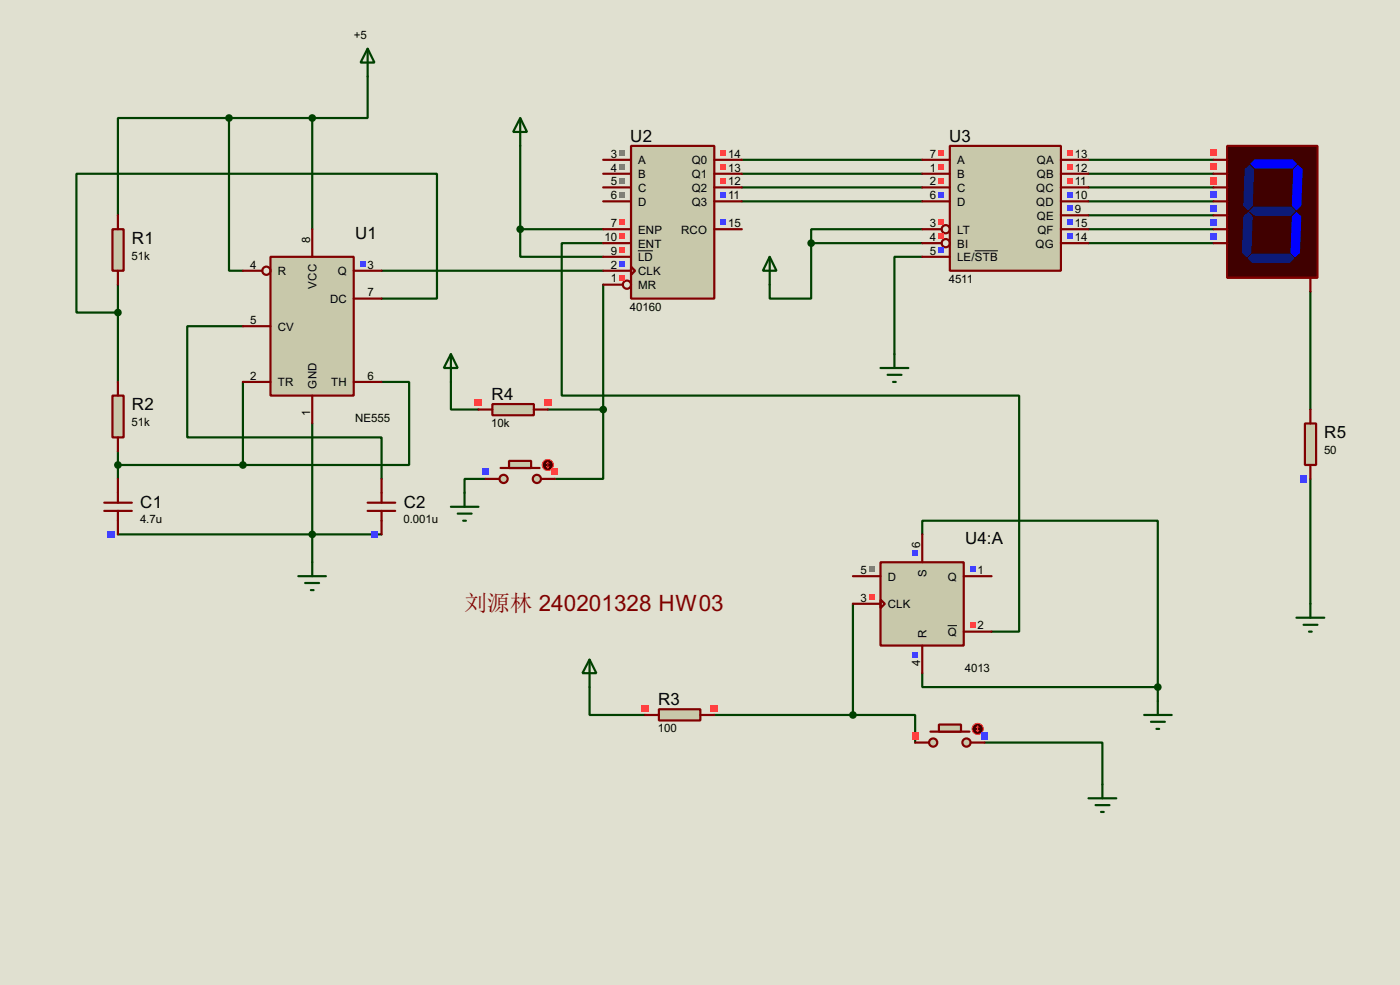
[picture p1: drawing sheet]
<svg xmlns="http://www.w3.org/2000/svg" width="256mm" height="180mm" viewBox="0 0 256 180" stroke-linecap="round" stroke-linejoin="round" font-family="sans-serif">
<path d="M0 0h256.5v180.3h-256.5z" fill="#e0e0d0"/>
<g fill="none" stroke="#004000" stroke-width=".4">
<path d="M67.4 14v7.6h-10.2M42 21.6h-20.4v17.8M42 21.6v28h2.5M42 21.6h15.2M57.2 21.6v20.4M95.3 26.7v15.3M135.9 36.9h33.1M135.9 34.3h33.1M135.9 31.8h33.1M135.9 29.3h33.1M199.4 36.9h22.9M199.4 34.3h22.9"/>
<path d="M199.4 31.8h22.9M199.4 29.3h22.9M199.4 39.4h22.9M21.6 52.1v17.8M44.5 59.7h-10.2v20.4h35.6v7.6M69.9 54.7h10.2v-22.9h-66.1v25.4h7.6M69.9 49.6h40.6M95.3 42v5h15.2M95.3 42h15.2M110.5 44.5h-7.6v27.9h83.8v43.2h-5M110.5 52.1v22.9M148.6 44.5v10.2h-7.6v-2.6"/>
<path d="M148.6 44.5h20.4M169 47h-5.1v17.8M169 42h-20.4v2.5M199.4 42h22.9M199.4 44.5h22.9M240.1 53.4v21.6M44.5 69.9v15.2M57.2 77.5v25.4M69.9 69.9h5.1v15.2h-30.5M82.6 69.9v5.1h5.1M100.4 75h10.1M110.5 75v12.7h-8.8"/>
<path d="M21.6 82.6v5.1M21.6 85.1h22.9M21.6 97.8h48.3M89 87.7h-3.9v2.5M169 97.8v-2.5h43.1v30.5M240.1 87.7v22.8M156.3 110.5v20.4M108 125.8v5.1h10.2M130.9 130.9h25.4M156.3 130.9h11.4v5M169 123.2v2.6h43.1M180.4 135.9h21.6v7.7"/>
<path d="M212.1 125.8v2.5"/>
</g>
<path d="M49.6 47h15.2v25.4h-15.2z" fill="#c8c8aa" stroke="#800000" stroke-width=".4"/>
<g fill="none" stroke="#800000" stroke-width=".4">
<path d="M44.5 49.6h3.6M44.5 59.7h5.1M57.2 42v5M64.8 49.6h5.1M64.8 54.7h5.1M44.5 69.9h5.1M57.2 72.4v5.1M64.8 69.9h5.1"/>
<circle cx="48.8" cy="49.6" r=".75"/>
</g>
<path d="M66 47.8h1v1h-1z" fill="#4040ff"/>
<path d="M115.6 26.7h15.3v28h-15.3z" fill="#c8c8aa" stroke="#800000" stroke-width=".4"/>
<g fill="none" stroke="#800000" stroke-width=".4">
<path d="M110.5 29.3h5.1M110.5 31.8h5.1M110.5 34.3h5.1M110.5 36.9h5.1M130.9 29.3h5M130.9 31.8h5M130.9 34.3h5M130.9 36.9h5M110.5 42h5.1M110.5 44.5h5.1M110.5 47h5.1M110.5 49.6h5.1"/>
<path d="M110.5 52.1h3.6M115.6 48.8l.8 .8-.8 .7zM130.9 42h5"/>
<circle cx="114.8" cy="52.1" r=".75"/>
</g>
<path d="M116.9 45.9h2.7" fill="none" stroke="#000" stroke-width=".18"/>
<g fill="#808080">
<path d="M113.5 27.5h1v1h-1z"/>
<path d="M113.5 30h1v1h-1z"/>
<path d="M113.5 32.6h1v1h-1z"/>
<path d="M113.5 35.1h1v1h-1z"/>
</g>
<g fill="#ff4040">
<path d="M113.5 40.2h1v1h-1z"/>
<path d="M113.5 42.7h1v1h-1z"/>
<path d="M113.5 45.3h1v1h-1z"/>
</g>
<path d="M113.5 47.8h1v1h-1z" fill="#4040ff"/>
<g fill="#ff4040">
<path d="M113.5 50.3h1v1.1h-1z"/>
<path d="M132 27.5h1v1h-1z"/>
<path d="M132 30h1v1h-1z"/>
<path d="M132 32.6h1v1h-1z"/>
</g>
<g fill="#4040ff">
<path d="M132 35.1h1v1h-1z"/>
<path d="M132 40.2h1v1h-1z"/>
</g>
<path d="M174 26.7h20.4v22.9h-20.4z" fill="#c8c8aa" stroke="#800000" stroke-width=".4"/>
<g fill="none" stroke="#800000" stroke-width=".4">
<path d="M169 29.3h5M169 31.8h5M169 34.3h5M169 36.9h5M194.4 29.3h5M194.4 31.8h5M194.4 34.3h5M194.4 36.9h5M194.4 39.4h5M169 42h3.5M169 44.5h3.5M169 47h5"/>
<path d="M194.4 42h5M194.4 44.5h5"/>
<circle cx="173.2" cy="44.5" r=".75"/>
<circle cx="173.2" cy="42" r=".75"/>
</g>
<path d="M178.6 45.9h4.2" fill="none" stroke="#000" stroke-width=".18"/>
<g fill="#ff4040">
<path d="M171.9 27.5h1v1h-1z"/>
<path d="M171.9 30h1v1h-1z"/>
<path d="M171.9 32.6h1v1h-1z"/>
</g>
<path d="M171.9 35.1h1v1h-1z" fill="#4040ff"/>
<g fill="#ff4040">
<path d="M171.9 40.2h1v1h-1z"/>
<path d="M171.9 42.7h1v1h-1z"/>
</g>
<path d="M171.9 45.3h1v1h-1z" fill="#4040ff"/>
<g fill="#ff4040">
<path d="M195.5 27.5h1v1h-1z"/>
<path d="M195.5 30h1v1h-1z"/>
<path d="M195.5 32.6h1v1h-1z"/>
</g>
<g fill="#4040ff">
<path d="M195.5 35.1h1v1h-1z"/>
<path d="M195.5 37.6h1v1.1h-1z"/>
<path d="M195.5 40.2h1v1h-1z"/>
<path d="M195.5 42.7h1v1h-1z"/>
</g>
<path d="M161.3 102.9h15.3v15.3h-15.3z" fill="#c8c8aa" stroke="#800000" stroke-width=".4"/>
<path d="M169 97.8v5.1M156.3 105.5h5M156.3 110.5h5M161.3 109.8l.8 .7-.8 .8zM169 118.2v5M176.6 105.5h5.1M176.6 115.6h5.1" fill="none" stroke="#800000" stroke-width=".4"/>
<path d="M173.6 114.5h1.7" fill="none" stroke="#000" stroke-width=".18"/>
<path d="M159.2 103.7h1v1h-1z" fill="#808080"/>
<path d="M177.7 103.7h1v1h-1z" fill="#4040ff"/>
<g fill="#ff4040">
<path d="M159.2 108.8h1v1h-1z"/>
<path d="M177.7 113.8h1v1.1h-1z"/>
</g>
<g fill="#4040ff">
<path d="M167.2 119.3h1v1h-1z"/>
<path d="M167.2 100.8h1v1h-1z"/>
</g>
<path d="M20.6 42h2.1v7.6h-2.1z" fill="#c8c8aa" stroke="#800000" stroke-width=".4"/>
<path d="M21.6 39.4v2.6M21.6 49.6v2.5" fill="none" stroke="#800000" stroke-width=".4"/>
<path d="M20.6 72.4h2.1v7.7h-2.1z" fill="#c8c8aa" stroke="#800000" stroke-width=".4"/>
<path d="M21.6 69.9v2.5M19.1 92h5.1M19.1 93.5h5.1M21.6 80.1v2.5M21.6 87.7v4.3M21.6 93.5v4.3" fill="none" stroke="#800000" stroke-width=".4"/>
<path d="M67.4 8.9l1.2 2.6h-2.5zM67.4 8.9v5.1M54.7 105.5h5M55.9 106.7h2.6M57 108h.5M57.2 102.9v2.6" fill="none" stroke="#004000" stroke-width=".4"/>
<path d="M19.7 97.2h1.3v1.3h-1.3z" fill="#4040ff"/>
<path d="M67.4 92h5M67.4 93.5h5M69.9 87.7v4.3M69.9 93.5v4.3" fill="none" stroke="#800000" stroke-width=".4"/>
<path d="M68 97.2h1.3v1.3h-1.3z" fill="#4040ff"/>
<g fill="#004000" stroke="#004000" stroke-width=".4">
<circle cx="21.6" cy="85.1" r=".5"/>
<circle cx="44.5" cy="85.1" r=".5"/>
<circle cx="41.9" cy="21.6" r=".5"/>
<circle cx="57.2" cy="21.6" r=".5"/>
<circle cx="21.6" cy="57.2" r=".5"/>
</g>
<g fill="none" stroke="#004000" stroke-width=".4">
<path d="M95.3 21.6l1.3 2.6h-2.6zM95.3 21.6v5.1M141 47l1.3 2.6h-2.5zM141 47v5.1M82.6 64.8l1.3 2.6h-2.6zM82.6 64.8v5.1M237.5 113.1h5.1M238.8 114.4h2.6M239.8 115.6h.5M240.1 110.5v2.6M108 120.7l1.3 2.5h-2.6zM108 120.7v5.1"/>
<path d="M209.6 130.9h5.1M210.9 132.1h2.5M211.9 133.4h.5M212.1 128.3v2.6M199.4 146.1h5.1M200.7 147.4h2.6M201.7 148.6h.5M202 143.6v2.5"/>
</g>
<path d="M120.7 129.8h7.6v2.1h-7.6z" fill="#c8c8aa" stroke="#800000" stroke-width=".4"/>
<path d="M118.2 130.9h2.5M128.3 130.9h2.6" fill="none" stroke="#800000" stroke-width=".4"/>
<g fill="#ff4040">
<path d="M117.5 129h1.3v1.2h-1.3z"/>
<path d="M130.2 129h1.3v1.2h-1.3z"/>
</g>
<path d="M90.2 74h7.6v2h-7.6z" fill="#c8c8aa" stroke="#800000" stroke-width=".4"/>
<path d="M87.7 75h2.5M97.8 75h2.6" fill="none" stroke="#800000" stroke-width=".4"/>
<g fill="#ff4040">
<path d="M87 73.1h1.3v1.2h-1.3z"/>
<path d="M99.7 73.1h1.3v1.2h-1.3z"/>
</g>
<path d="M239.1 77.5h2v7.6h-2z" fill="#c8c8aa" stroke="#800000" stroke-width=".4"/>
<path d="M240.1 75v2.5M240.1 85.1v2.6" fill="none" stroke="#800000" stroke-width=".4"/>
<path d="M238.2 87h1.2v1.3h-1.2z" fill="#4040ff"/>
<path d="M82.6 92.8h5.1M83.9 94h2.5M84.9 95.3h.5M85.1 90.2v2.6" fill="none" stroke="#004000" stroke-width=".4"/>
<circle cx="95.3" cy="42" r=".5" fill="#004000" stroke="#004000" stroke-width=".4"/>
<g fill="#c8c8aa" stroke="#800000" stroke-width=".4">
<circle cx="98.3" cy="87.7" r=".75"/>
<circle cx="92.2" cy="87.7" r=".75"/>
</g>
<path d="M91.7 85.7h7.2" fill="none" stroke="#800000" stroke-width=".4"/>
<path d="M93.3 84.4h4v1.3h-4z" fill="#c8c8aa" stroke="#800000" stroke-width=".4"/>
<path d="M89 87.7h2.5M99.1 87.7h2.6" fill="none" stroke="#800000" stroke-width=".4"/>
<circle cx="100.3" cy="85.1" r="1" fill="#400000" stroke="#f00" stroke-width=".2"/>
<path d="M100.1 85.4l.3 .3M100.4 84.6v1.1M100.4 84.6l-.3 .3M100.4 84.6l.2 .3M100.6 85.4l-.2 .3" fill="none" stroke="#f00" stroke-width=".2"/>
<path d="M88.3 85.8h1.3v1.2h-1.3z" fill="#4040ff"/>
<path d="M101 85.8h1.3v1.2h-1.3z" fill="#ff4040"/>
<g fill="#004000" stroke="#004000" stroke-width=".4">
<circle cx="110.5" cy="75" r=".5"/>
<circle cx="148.6" cy="44.5" r=".5"/>
</g>
<path d="M161.3 67.4h5.1M162.6 68.6h2.6M163.6 69.9h.5M163.9 64.8v2.6" fill="none" stroke="#004000" stroke-width=".4"/>
<g fill="#c8c8aa" stroke="#800000" stroke-width=".4">
<circle cx="177" cy="135.9" r=".75"/>
<circle cx="170.9" cy="135.9" r=".75"/>
</g>
<path d="M170.5 133.9h7.1" fill="none" stroke="#800000" stroke-width=".4"/>
<path d="M172 132.6h4.1v1.3h-4.1z" fill="#c8c8aa" stroke="#800000" stroke-width=".4"/>
<path d="M167.7 135.9h2.5M177.9 135.9h2.5" fill="none" stroke="#800000" stroke-width=".4"/>
<circle cx="179.1" cy="133.4" r="1" fill="#400000" stroke="#f00" stroke-width=".2"/>
<path d="M178.9 133.7l.2 .2M179.1 132.9v1M179.1 132.9l-.2 .3M179.1 132.9l.3 .3M179.4 133.7l-.3 .2" fill="none" stroke="#f00" stroke-width=".2"/>
<path d="M167.1 134h1.2v1.3h-1.2z" fill="#ff4040"/>
<path d="M179.8 134h1.2v1.3h-1.2z" fill="#4040ff"/>
<g fill="#004000" stroke="#004000" stroke-width=".4">
<circle cx="212.1" cy="125.8" r=".5"/>
<circle cx="156.2" cy="130.9" r=".5"/>
<circle cx="57.2" cy="97.8" r=".5"/>
</g>
<path d="M224.8 26.7h16.6v24.2h-16.6z" fill="#400000" stroke="#800000" stroke-width=".4"/>
<g fill="#00f" stroke="#00f" stroke-width=".18">
<path d="M229.2 30l.7-.7h6.9l.7 .7-.7 .8h-6.9z" fill-rule="evenodd"/>
<path d="M237 31l.8-.7 .8 .7-.3 6.6-.8 .8-.7-.8z" fill-rule="evenodd"/>
<path d="M236.8 39.7l.7-.8 .8 .8-.2 6.6-.8 .7-.8-.7z" fill-rule="evenodd"/>
</g>
<g fill="#0c1a78" stroke="#0c1a78" stroke-width=".18">
<path d="M228.7 47.3l.7-.8h6.9l.7 .8-.7 .8h-6.9z" fill-rule="evenodd"/>
<path d="M227.9 39.7l.8-.8 .7 .8-.2 6.6-.8 .7-.8-.7z" fill-rule="evenodd"/>
<path d="M228.1 31l.8-.7 .8 .7-.3 6.6-.7 .8-.8-.8z" fill-rule="evenodd"/>
<path d="M228.9 38.7l.8-.8h6.8l.8 .8-.8 .7h-6.6z" fill-rule="evenodd"/>
</g>
<path d="M222.3 29.3h2.5M222.3 31.8h2.5M222.3 34.3h2.5M222.3 36.9h2.5M222.3 39.4h2.5M222.3 42h2.5M222.3 44.5h2.5M240.1 50.9v2.5" fill="none" stroke="#800000" stroke-width=".4"/>
<g fill="#ff4040">
<path d="M221.7 27.4h1.2v1.2h-1.2z"/>
<path d="M221.7 29.9h1.2v1.3h-1.2z"/>
<path d="M221.7 32.4h1.2v1.3h-1.2z"/>
</g>
<g fill="#4040ff">
<path d="M221.7 35h1.2v1.2h-1.2z"/>
<path d="M221.7 37.5h1.2v1.3h-1.2z"/>
<path d="M221.7 40.1h1.2v1.2h-1.2z"/>
<path d="M221.7 42.6h1.2v1.3h-1.2z"/>
</g>
<text font-size="4.2" fill="#800000" x="85.1" y="111.8">刘源林 240201328 HW03</text>
<g font-size="3.5">
<text x="115.5" y="25.9">U2</text>
<text x="173.9" y="25.9">U3</text>
<text x="24.2" y="44.6">R1</text>
<text x="65.1" y="43.7">U1</text>
<text x="24.2" y="75.1">R2</text>
<text x="90.1" y="73.2">R4</text>
<text x="242.6" y="80.2">R5</text>
<text x="25.7" y="92.9">C1</text>
<text x="74" y="92.9">C2</text>
<text x="176.8" y="99.6">U4:A</text>
<text x="120.6" y="129">R3</text>
</g>
<g font-size="2.4">
<text x="64.8" y="7.2">+5</text>
<text x="111.9" y="28.9">3</text>
<text x="133.4" y="28.9">14</text>
<text x="170.4" y="28.9">7</text>
<text x="196.9" y="28.9">13</text>
<text x="111.9" y="31.4">4</text>
<text x="111.9" y="33.9">5</text>
<text x="116.9" y="30">A</text>
<text x="116.9" y="32.6">B</text>
<text x="116.9" y="35.1">C</text>
<text x="126.7" y="30">Q0</text>
<text x="126.7" y="32.6">Q1</text>
<text x="126.7" y="35.1">Q2</text>
<text x="133.4" y="31.4">13</text>
<text x="133.4" y="33.9">12</text>
<text x="170.4" y="31.4">1</text>
<text x="170.4" y="33.9">2</text>
<text x="175.3" y="30">A</text>
<text x="175.3" y="32.6">B</text>
<text x="175.3" y="35.1">C</text>
<text x="189.8" y="35.1">QC</text>
<text x="189.9" y="30">QA</text>
<text x="189.9" y="32.6">QB</text>
<text x="196.9" y="31.4">12</text>
<text x="196.9" y="33.9">11</text>
<text x="111.9" y="36.5">6</text>
<text x="111.9" y="41.6">7</text>
<text x="116.9" y="37.7">D</text>
<text x="126.7" y="37.7">Q3</text>
<text x="133.4" y="36.5">11</text>
<text x="133.4" y="41.6">15</text>
<text x="170.4" y="36.5">6</text>
<text x="170.4" y="41.6">3</text>
<text x="175.3" y="37.7">D</text>
<text x="189.8" y="37.7">QD</text>
<text x="189.9" y="40.2">QE</text>
<text x="196.9" y="36.5">10</text>
<text x="196.9" y="39">9</text>
<text x="196.9" y="41.6">15</text>
<text x="24.1" y="47.6">51k</text>
<text x="56.8" y="44.5" transform="rotate(-90 56.8 44.5)">8</text>
<text x="110.8" y="44.1">10</text>
<text x="111.9" y="46.6">9</text>
<text x="116.9" y="42.7">ENP</text>
<text x="116.9" y="45.3">ENT</text>
<text x="116.9" y="47.8">LD</text>
<text x="124.8" y="42.7">RCO</text>
<text x="170.4" y="44.1">4</text>
<text x="170.4" y="46.6">5</text>
<text x="175.3" y="42.7">LT</text>
<text x="175.3" y="45.3">BI</text>
<text x="175.3" y="47.8">LE/STB</text>
<text x="189.7" y="45.3">QG</text>
<text x="190" y="42.7">QF</text>
<text x="196.9" y="44.1">14</text>
<text x="45.9" y="49.2">4</text>
<text x="50.9" y="50.4">R</text>
<text x="58" y="52.8" transform="rotate(-90 58 52.8)">VCC</text>
<text x="61.9" y="50.4">Q</text>
<text x="67.4" y="49.2">3</text>
<text x="111.9" y="49.2">2</text>
<text x="111.9" y="51.7">1</text>
<text x="116.9" y="50.4">CLK</text>
<text x="116.9" y="52.9">MR</text>
<text x="173.8" y="51.8">4511</text>
<text x="45.9" y="59.3">5</text>
<text x="60.5" y="55.4">DC</text>
<text x="67.4" y="54.3">7</text>
<text x="115.4" y="56.8">40160</text>
<text x="50.9" y="60.5">CV</text>
<text x="45.9" y="69.5">2</text>
<text x="50.9" y="70.7">TR</text>
<text x="58" y="71.1" transform="rotate(-90 58 71.1)">GND</text>
<text x="60.7" y="70.7">TH</text>
<text x="67.4" y="69.5">6</text>
<text x="56.8" y="76.1" transform="rotate(-90 56.8 76.1)">1</text>
<text x="65" y="77.2">NE555</text>
<text x="24.1" y="78.1">51k</text>
<text x="90" y="78.2">10k</text>
<text x="242.6" y="83.1">50</text>
<text x="25.7" y="95.8">4.7u</text>
<text x="73.9" y="95.8">0.001u</text>
<text x="168.6" y="100.4" transform="rotate(-90 168.6 100.4)">6</text>
<text x="157.7" y="105.1">5</text>
<text x="162.6" y="106.3">D</text>
<text x="169.8" y="105.6" transform="rotate(-90 169.8 105.6)">S</text>
<text x="173.6" y="106.3">Q</text>
<text x="179.1" y="105.1">1</text>
<text x="157.7" y="110.1">3</text>
<text x="162.6" y="111.3">CLK</text>
<text x="169.8" y="116.8" transform="rotate(-90 169.8 116.8)">R</text>
<text x="173.6" y="116.4">Q</text>
<text x="179.1" y="115.2">2</text>
<text x="168.6" y="121.9" transform="rotate(-90 168.6 121.9)">4</text>
<text x="176.8" y="122.9">4013</text>
<text x="120.5" y="134.1">100</text>
</g>
</svg>
